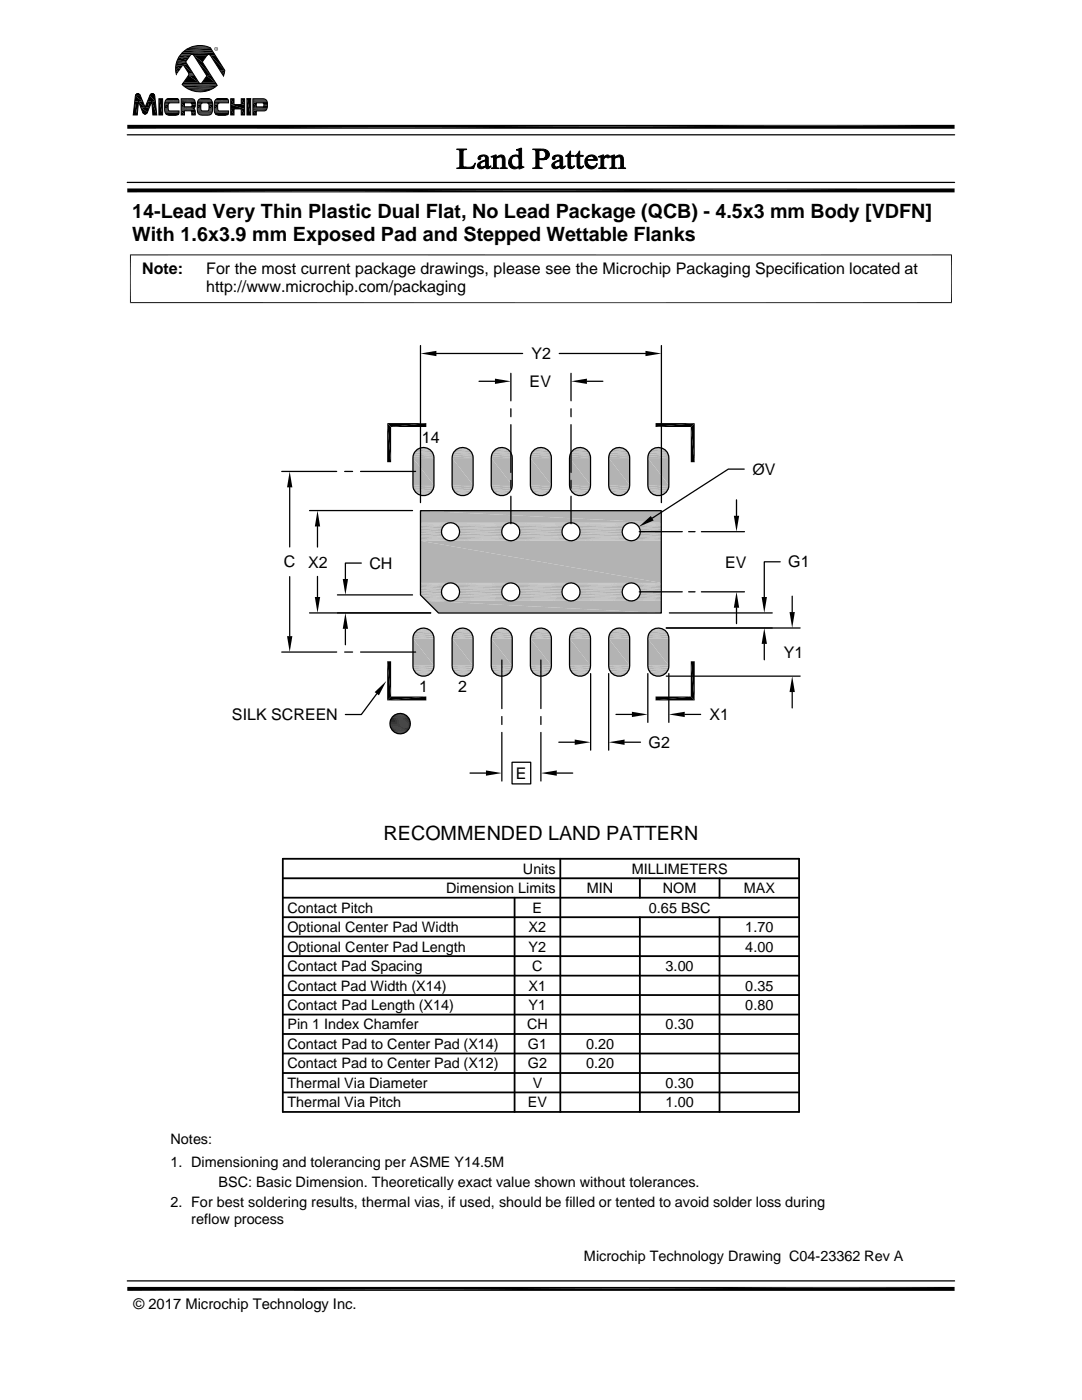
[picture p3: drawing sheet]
<svg xmlns="http://www.w3.org/2000/svg" width="216mm" height="279mm" viewBox="0 0 216 279" stroke-linecap="round" stroke-linejoin="round" font-family="sans-serif">
<g fill="#b3b3b3">
<path d="M130.8 89.4h1.1z"/>
<path d="M131.2 89.3l.7 .1z"/>
<path d="M123 89.4h1.1z"/>
<path d="M123.4 89.3l.7 .1z"/>
<path d="M115.2 89.4h1.1z"/>
<path d="M115.5 89.3l.8 .1z"/>
<path d="M107.4 89.4h1.1z"/>
<path d="M107.7 89.3l.8 .1z"/>
<path d="M99.5 89.4h1.2z"/>
<path d="M99.9 89.3l.8 .1z"/>
<path d="M91.7 89.4h1.2z"/>
<path d="M92.1 89.3l.8 .1z"/>
<path d="M83.9 89.4h1.2z"/>
<path d="M84.3 89.3l.8 .1z"/>
<path d="M130.4 89.5l.4-.1 1.5 .1z"/>
<path d="M130.8 89.4h1.1l.4 .1z"/>
<path d="M122.6 89.5l.4-.1 1.5 .1z"/>
<path d="M123 89.4h1.1l.4 .1z"/>
<path d="M114.8 89.5l.4-.1 1.5 .1z"/>
<path d="M115.2 89.4h1.1l.4 .1z"/>
<path d="M107 89.5l.4-.1 1.5 .1z"/>
<path d="M107.4 89.4h1.1l.4 .1z"/>
<path d="M99.2 89.5l.3-.1 1.5 .1z"/>
<path d="M99.5 89.4h1.2l.3 .1z"/>
<path d="M91.4 89.5l.3-.1 1.5 .1z"/>
<path d="M91.7 89.4h1.2l.3 .1z"/>
<path d="M83.6 89.5l.3-.1 1.5 .1z"/>
<path d="M83.9 89.4h1.2l.3 .1z"/>
</g>
<path d="M83.2 89.6h2.6M91 89.6h2.6M98.8 89.6h2.6M106.7 89.6h2.5M114.5 89.6h2.5M122.3 89.6h2.5M130.1 89.6h2.5" fill="none" stroke="#b3b3b3" stroke-width=".2"/>
<path d="M83 89.9h3M90.8 89.9h3.1M98.6 89.9h3.1M106.4 89.9h3.1M114.2 89.9h3.1M122 89.9h3.1M129.8 89.9h3.1" fill="none" stroke="#b3b3b3" stroke-width=".28"/>
<path d="M82.7 90.1h3.6M90.5 90.1h3.6M98.3 90.1h3.6M106.2 90.1h3.5M114 90.1h3.5M121.8 90.1h3.5M129.6 90.1h3.6" fill="none" stroke="#b3b3b3" stroke-width=".3"/>
<g fill="none" stroke="#b3b3b3" stroke-width=".36">
<path d="M82.4 90.8h4.2M82.5 90.5h4M90.2 90.8h4.2M90.3 90.5h4M98 90.8h4.2M98.1 90.5h4M105.9 90.8h4.1M106 90.5h3.9M113.7 90.8h4.1M113.8 90.5h3.9M121.5 90.8h4.1M121.6 90.5h3.9"/>
<path d="M129.3 90.8h4.1M129.4 90.5h3.9"/>
</g>
<path d="M82.4 91.2h4.2M90.2 91.2h4.2M98 91.2h4.2M105.8 91.2h4.2M113.6 91.2h4.2M121.5 91.2h4.1M129.3 91.2h4.2" fill="none" stroke="#b3b3b3" stroke-width=".4"/>
<g fill="#b3b3b3">
<path d="M129.3 91.4l4.2 5.4h-4.2z"/>
<path d="M129.3 91.4h4.2v5.4z"/>
<path d="M121.5 91.4l4.1 5.4h-4.1z"/>
<path d="M121.5 91.4h4.1v5.4z"/>
<path d="M113.6 91.4l4.2 5.4h-4.2z"/>
<path d="M113.6 91.4h4.2v5.4z"/>
<path d="M105.8 91.4l4.2 5.4h-4.2z"/>
<path d="M105.8 91.4h4.2v5.4z"/>
<path d="M98 91.4l4.2 5.4h-4.2z"/>
<path d="M98 91.4h4.2v5.4z"/>
<path d="M90.2 91.4l4.2 5.4h-4.2z"/>
<path d="M90.2 91.4h4.2v5.4z"/>
<path d="M82.4 91.4l4.2 5.4h-4.2z"/>
<path d="M82.4 91.4h4.2v5.4z"/>
</g>
<g fill="none" stroke="#b3b3b3" stroke-width=".38">
<path d="M82.4 97h4.2M82.4 97.4h4.2M90.2 97h4.2M90.2 97.4h4.2M98 97h4.2M98 97.4h4.2M105.8 97h4.2M105.9 97.4h4.1M113.6 97h4.2M113.7 97.4h4.1M121.5 97h4.1M121.5 97.4h4.1"/>
<path d="M129.3 97h4.2M129.3 97.4h4.1"/>
</g>
<path d="M82.5 97.7h4M90.3 97.7h4M98.1 97.7h4M106 97.7h3.9M113.8 97.7h3.9M121.6 97.7h3.9M129.4 97.7h3.9" fill="none" stroke="#b3b3b3" stroke-width=".34"/>
<path d="M82.7 98.1h3.6M90.5 98.1h3.6M98.3 98.1h3.6M106.2 98.1h3.5M114 98.1h3.5M121.8 98.1h3.5M129.6 98.1h3.6" fill="none" stroke="#b3b3b3" stroke-width=".32"/>
<path d="M83 98.4h3M90.8 98.4h3.1M98.6 98.4h3.1M106.4 98.4h3.1M114.2 98.4h3.1M122 98.4h3.1M129.8 98.4h3.1" fill="none" stroke="#b3b3b3" stroke-width=".25"/>
<path d="M83.2 98.6h2.6M91 98.6h2.6M98.8 98.6h2.6M106.7 98.6h2.5M114.5 98.6h2.5M122.3 98.6h2.5M130.1 98.6h2.5" fill="none" stroke="#b3b3b3" stroke-width=".21"/>
<g fill="#b3b3b3">
<path d="M130.4 98.7l1.5 .1z"/>
<path d="M130.4 98.7h1.9l-.4 .1z"/>
<path d="M122.6 98.7l1.5 .1z"/>
<path d="M122.6 98.7h1.9l-.4 .1z"/>
<path d="M114.8 98.7l1.5 .1z"/>
<path d="M114.8 98.7h1.9l-.4 .1z"/>
<path d="M107 98.7l1.5 .1z"/>
<path d="M107 98.7h1.9l-.4 .1z"/>
<path d="M99.2 98.7l1.5 .1z"/>
<path d="M99.2 98.7h1.8l-.3 .1z"/>
<path d="M91.4 98.7l1.5 .1z"/>
<path d="M91.4 98.7h1.8l-.3 .1z"/>
<path d="M83.6 98.7l1.5 .1z"/>
<path d="M83.6 98.7h1.8l-.3 .1z"/>
<path d="M130.8 98.8l.8 .1z"/>
<path d="M130.8 98.8h1.1z"/>
<path d="M123 98.8l.7 .1z"/>
<path d="M123 98.8h1.1z"/>
<path d="M115.2 98.8l.7 .1z"/>
<path d="M115.2 98.8h1.1z"/>
<path d="M107.4 98.8l.7 .1z"/>
<path d="M107.4 98.8h1.1z"/>
<path d="M99.5 98.8l.8 .1z"/>
<path d="M99.5 98.8h1.2z"/>
<path d="M91.7 98.8l.8 .1z"/>
<path d="M91.7 98.8h1.2z"/>
<path d="M83.9 98.8l.8 .1z"/>
<path d="M83.9 98.8h1.2z"/>
<path d="M130.8 125.4h1.1z"/>
<path d="M131.2 125.3l.7 .1z"/>
<path d="M123 125.4h1.1z"/>
<path d="M123.4 125.3l.7 .1z"/>
<path d="M115.2 125.4h1.1z"/>
<path d="M115.5 125.3l.8 .1z"/>
<path d="M107.4 125.4h1.1z"/>
<path d="M107.7 125.3l.8 .1z"/>
<path d="M99.5 125.4h1.2z"/>
<path d="M99.9 125.3l.8 .1z"/>
<path d="M91.7 125.4h1.2z"/>
<path d="M92.1 125.3l.8 .1z"/>
<path d="M83.9 125.4h1.2z"/>
<path d="M84.3 125.3l.8 .1z"/>
<path d="M130.4 125.6l.4-.2 1.5 .2z"/>
<path d="M130.8 125.4l1.5 .2z"/>
<path d="M122.6 125.6l.4-.2 1.5 .2z"/>
<path d="M123 125.4l1.5 .2z"/>
<path d="M114.8 125.6l.4-.2 1.5 .2z"/>
<path d="M115.2 125.4l1.5 .2z"/>
<path d="M107 125.6l.4-.2 1.5 .2z"/>
<path d="M107.4 125.4l1.5 .2z"/>
<path d="M99.2 125.6l.3-.2 1.5 .2z"/>
<path d="M99.5 125.4l1.5 .2z"/>
<path d="M91.4 125.6l.3-.2 1.5 .2z"/>
<path d="M91.7 125.4l1.5 .2z"/>
<path d="M83.6 125.6l.3-.2 1.5 .2z"/>
<path d="M83.9 125.4l1.5 .2z"/>
</g>
<path d="M83.2 125.7h2.6M91 125.7h2.6M98.8 125.7h2.6M106.7 125.7h2.5M114.5 125.7h2.5M122.3 125.7h2.5M130.1 125.7h2.5" fill="none" stroke="#b3b3b3" stroke-width=".21"/>
<path d="M83 125.9h3M90.8 125.9h3.1M98.6 125.9h3.1M106.4 125.9h3.1M114.2 125.9h3.1M122 125.9h3.1M129.8 125.9h3.1" fill="none" stroke="#b3b3b3" stroke-width=".25"/>
<path d="M82.7 126.2h3.6M90.5 126.2h3.6M98.3 126.2h3.6M106.2 126.2h3.5M114 126.2h3.5M121.8 126.2h3.5M129.6 126.2h3.6" fill="none" stroke="#b3b3b3" stroke-width=".32"/>
<path d="M82.5 126.5h4M90.3 126.5h4M98.1 126.5h4M106 126.5h3.9M113.8 126.5h3.9M121.6 126.5h3.9M129.4 126.5h3.9" fill="none" stroke="#b3b3b3" stroke-width=".34"/>
<g fill="none" stroke="#b3b3b3" stroke-width=".38">
<path d="M82.4 127.3h4.2M82.4 126.9h4.2M90.2 127.3h4.2M90.2 126.9h4.2M98 127.3h4.2M98 126.9h4.2M105.8 127.3h4.2M105.9 126.9h4.1M113.6 127.3h4.2M113.7 126.9h4.1M121.5 127.3h4.1M121.5 126.9h4.1"/>
<path d="M129.3 127.3h4.2M129.3 126.9h4.1"/>
</g>
<g fill="#b3b3b3">
<path d="M129.3 127.4l4.2 5.4h-4.2z"/>
<path d="M129.3 127.4h4.2v5.4z"/>
<path d="M121.5 127.4l4.1 5.4h-4.1z"/>
<path d="M121.5 127.4h4.1v5.4z"/>
<path d="M113.6 127.4l4.2 5.4h-4.2z"/>
<path d="M113.6 127.4h4.2v5.4z"/>
<path d="M105.8 127.4l4.2 5.4h-4.2z"/>
<path d="M105.8 127.4h4.2v5.4z"/>
<path d="M98 127.4l4.2 5.4h-4.2z"/>
<path d="M98 127.4h4.2v5.4z"/>
<path d="M90.2 127.4l4.2 5.4h-4.2z"/>
<path d="M90.2 127.4h4.2v5.4z"/>
<path d="M82.4 127.4l4.2 5.4h-4.2z"/>
<path d="M82.4 127.4h4.2v5.4z"/>
</g>
<path d="M82.4 133h4.2M90.2 133h4.2M98 133h4.2M105.8 133h4.2M113.6 133h4.2M121.5 133h4.1M129.3 133h4.2" fill="none" stroke="#b3b3b3" stroke-width=".4"/>
<g fill="none" stroke="#b3b3b3" stroke-width=".36">
<path d="M82.4 133.4h4.2M82.5 133.8h4M90.2 133.4h4.2M90.3 133.8h4M98 133.4h4.2M98.1 133.8h4M105.9 133.4h4.1M106 133.8h3.9M113.7 133.4h4.1M113.8 133.8h3.9M121.5 133.4h4.1M121.6 133.8h3.9"/>
<path d="M129.3 133.4h4.1M129.4 133.8h3.9"/>
</g>
<path d="M82.7 134.1h3.6M90.5 134.1h3.6M98.3 134.1h3.6M106.2 134.1h3.5M114 134.1h3.5M121.8 134.1h3.5M129.6 134.1h3.6" fill="none" stroke="#b3b3b3" stroke-width=".3"/>
<path d="M83 134.4h3M90.8 134.4h3.1M98.6 134.4h3.1M106.4 134.4h3.1M114.2 134.4h3.1M122 134.4h3.1M129.8 134.4h3.1" fill="none" stroke="#b3b3b3" stroke-width=".28"/>
<path d="M83.2 134.6h2.6M91 134.6h2.6M98.8 134.6h2.6M106.7 134.6h2.5M114.5 134.6h2.5M122.3 134.6h2.5M130.1 134.6h2.5" fill="none" stroke="#b3b3b3" stroke-width=".2"/>
<g fill="#b3b3b3">
<path d="M130.4 134.7l1.5 .2h-1.1z"/>
<path d="M130.4 134.7h1.9l-.4 .2z"/>
<path d="M122.6 134.7l1.5 .2h-1.1z"/>
<path d="M122.6 134.7h1.9l-.4 .2z"/>
<path d="M114.8 134.7l1.5 .2h-1.1z"/>
<path d="M114.8 134.7h1.9l-.4 .2z"/>
<path d="M107 134.7l1.5 .2h-1.1z"/>
<path d="M107 134.7h1.9l-.4 .2z"/>
<path d="M99.2 134.7l1.5 .2h-1.2z"/>
<path d="M99.2 134.7h1.8l-.3 .2z"/>
<path d="M91.4 134.7l1.5 .2h-1.2z"/>
<path d="M91.4 134.7h1.8l-.3 .2z"/>
<path d="M83.6 134.7l1.5 .2h-1.2z"/>
<path d="M83.6 134.7h1.8l-.3 .2z"/>
<path d="M130.8 134.9h.8z"/>
<path d="M130.8 134.9h1.1z"/>
<path d="M123 134.9h.7z"/>
<path d="M123 134.9h1.1z"/>
<path d="M115.2 134.9h.7z"/>
<path d="M115.2 134.9h1.1z"/>
<path d="M107.4 134.9h.7z"/>
<path d="M107.4 134.9h1.1z"/>
<path d="M99.5 134.9h.8z"/>
<path d="M99.5 134.9h1.2z"/>
<path d="M91.7 134.9h.8z"/>
<path d="M91.7 134.9h1.2z"/>
<path d="M83.9 134.9h.8z"/>
<path d="M83.9 134.9h1.2z"/>
<path d="M83.9 101.9l48.1 2.4h-48.1z"/>
<path d="M83.9 101.9h48.1v2.4z"/>
</g>
<g fill="none" stroke="#b3b3b3" stroke-width=".2">
<path d="M83.9 104.4h5.8M83.9 104.5h5.5M83.9 104.6h5.2M83.9 107.7h5.2M83.9 107.8h5.5M83.9 107.9h5.8M90.1 104.4h11.6M90.1 107.9h11.6M90.4 107.8h11M90.4 104.5h11M90.7 107.7h10.4M90.7 104.6h10.4"/>
<path d="M102.1 107.9h11.7M102.1 104.4h11.7M102.4 107.8h11.1M102.4 104.5h11.1M102.7 107.7h10.4M102.7 104.6h10.4M114.1 107.9h11.7M114.1 104.4h11.7M114.4 104.5h11.1M114.4 107.8h11.1M114.7 107.7h10.5M114.7 104.6h10.5"/>
<path d="M126.1 107.9h5.9M126.1 104.4h5.9M126.4 107.8h5.6M126.4 104.5h5.6M126.8 107.7h5.2M126.8 104.6h5.2"/>
</g>
<path d="M83.9 104.8h4.9M91 104.8h9.8M103 104.8h9.9M115 104.8h9.9M127 104.8h5" fill="none" stroke="#b3b3b3" stroke-width=".21"/>
<path d="M83.9 105h4.7M91.2 105h9.4M103.3 105h9.3M115.3 105h9.3M127.3 105h4.7" fill="none" stroke="#b3b3b3" stroke-width=".28"/>
<path d="M83.9 105.3h4.5M83.9 106.9h4.5M91.4 106.9h9M91.4 105.3h9M103.5 105.3h8.9M103.5 106.9h8.9M115.5 105.3h8.9M115.5 106.9h8.9M127.5 106.9h4.5M127.5 105.3h4.5" fill="none" stroke="#b3b3b3" stroke-width=".3"/>
<path d="M83.9 105.6h4.3M83.9 106.3h4.2M91.6 105.6h8.6M91.7 106.3h8.4M103.6 105.6h8.6M103.7 106.3h8.5M115.6 105.6h8.7M115.7 106.3h8.5M127.6 105.6h4.4M127.7 106.3h4.3" fill="none" stroke="#b3b3b3" stroke-width=".32"/>
<path d="M83.9 106h4.2M83.9 106.6h4.3M91.6 106.6h8.6M91.7 106h8.4M103.6 106.6h8.6M103.7 106h8.5M115.6 106.6h8.7M115.7 106h8.5M127.6 106.6h4.4M127.7 106h4.3" fill="none" stroke="#b3b3b3" stroke-width=".34"/>
<path d="M83.9 107.2h4.7M91.2 107.2h9.4M103.3 107.2h9.3M115.3 107.2h9.3M127.3 107.2h4.7" fill="none" stroke="#b3b3b3" stroke-width=".25"/>
<path d="M83.9 107.5h4.9M91 107.5h9.8M103 107.5h9.9M115 107.5h9.9M127 107.5h5" fill="none" stroke="#b3b3b3" stroke-width=".23"/>
<g fill="#b3b3b3">
<path d="M83.9 107.9l48.1 8.4h-48.1z"/>
<path d="M83.9 107.9h48.1v8.4z"/>
</g>
<g fill="none" stroke="#b3b3b3" stroke-width=".2">
<path d="M83.9 116.4h5.8M83.9 116.5h5.5M83.9 116.6h5.2M83.9 118.8h4.3M84.7 119.7h4.4M84.9 119.8h4.5M85 119.9h4.7M90.1 116.4h11.6M90.1 119.9h11.6M90.4 119.8h11M90.4 116.5h11M90.7 119.7h10.4"/>
<path d="M90.7 116.6h10.4M102.1 119.9h11.7M102.1 116.4h11.7M102.4 119.8h11.1M102.4 116.5h11.1M102.7 119.7h10.4M102.7 116.6h10.4M114.1 119.9h11.7M114.1 116.4h11.7M114.4 116.5h11.1M114.4 119.8h11.1M114.7 119.7h10.5"/>
<path d="M114.7 116.6h10.5M126.1 119.9h5.9M126.1 116.4h5.9M126.4 119.8h5.6M126.4 116.5h5.6M126.8 119.7h5.2M126.8 116.6h5.2"/>
</g>
<path d="M83.9 116.8h4.9M91 116.8h9.8M103 116.8h9.9M115 116.8h9.9M127 116.8h5" fill="none" stroke="#b3b3b3" stroke-width=".23"/>
<path d="M83.9 117.1h4.7M91.2 117.1h9.4M103.3 117.1h9.3M115.3 117.1h9.3M127.3 117.1h4.7" fill="none" stroke="#b3b3b3" stroke-width=".25"/>
<path d="M83.9 117.3h4.5M83.9 118.9h4.5M91.4 118.9h9M91.4 117.3h9M103.5 117.3h8.9M103.5 118.9h8.9M115.5 117.3h8.9M115.5 118.9h8.9M127.5 118.9h4.5M127.5 117.3h4.5" fill="none" stroke="#b3b3b3" stroke-width=".3"/>
<path d="M83.9 117.6h4.3M83.9 118.3h4.2M91.6 117.6h8.6M91.7 118.3h8.4M103.6 117.6h8.6M103.7 118.3h8.5M115.6 117.6h8.7M115.7 118.3h8.5M127.6 117.6h4.4M127.7 118.3h4.3" fill="none" stroke="#b3b3b3" stroke-width=".34"/>
<path d="M83.9 118h4.2M91.6 118.6h8.6M91.7 118h8.4M103.6 118.6h8.6M103.7 118h8.5M115.6 118.6h8.7M115.7 118h8.5M127.6 118.6h4.4M127.7 118h4.3" fill="none" stroke="#b3b3b3" stroke-width=".32"/>
<path d="M83.9 118.6h4.3M84.2 119.2h4.4M91.2 119.2h9.4M103.3 119.2h9.3M115.3 119.2h9.3M127.3 119.2h4.7" fill="none" stroke="#b3b3b3" stroke-width=".28"/>
<path d="M84.5 119.5h4.3M91 119.5h9.8M103 119.5h9.9M115 119.5h9.9M127 119.5h5" fill="none" stroke="#b3b3b3" stroke-width=".21"/>
<g fill="#b3b3b3">
<path d="M85.1 119.9l46.9 2.4h-44.5z"/>
<path d="M85.1 119.9h46.9v2.4z"/>
</g>
<g fill="none" stroke="#000" stroke-width=".25">
<path d="M25.4 36.4h165.1M25.4 26.9h165.1M83.9 69v31.3M87.1 70.5h17.2M95.6 76.1h3.2M101.9 74.5v5.5M111.6 70.5h17.2M113.9 74.5v5.5M117.1 76.1h3.2M132 69v31.3M56.2 94.1h11M57.8 97.3v11.9"/>
<path d="M68.8 94.1h1.6M71.9 94.1h11M82.9 90a2.1 2.1 0 0 1 2.3-.6 2.1 2.1 0 0 1 1.4 2v5.4a2.1 2.1 0 0 1-2.1 2.1 2.1 2.1 0 0 1-2.1-2.1v-5.8zM90.7 90a2.1 2.1 0 0 1 2.4-.6 2.1 2.1 0 0 1 1.3 2v5.4a2.1 2.1 0 0 1-2.1 2.1 2.1 2.1 0 0 1-2.1-2.1v-5.4l.2-.8zM98.5 90a2.1 2.1 0 0 1 2.4-.6 2.1 2.1 0 0 1 1.3 2v5.4a2.1 2.1 0 0 1-2.1 2.1 2.1 2.1 0 0 1-2.1-2.1v-5.4l.2-.8zM101.9 81.6v1.6M101.9 84.8v9.5M101.9 95.9v1.6M101.9 99v5.5M106.4 90a2.1 2.1 0 0 1 2.3-.6 2.1 2.1 0 0 1 1.3 2v5.4a2.1 2.1 0 0 1-2.1 2.1 2.1 2.1 0 0 1-2.1-2.1v-5.4l.2-.8zM113.9 81.6v1.6M113.9 84.8v9.5"/>
<path d="M113.9 95.9v1.6M113.9 99v5.5M114.2 90a2.1 2.1 0 0 1 2.3-.6 2.1 2.1 0 0 1 1.3 2v5.4a2.1 2.1 0 0 1-2.1 2.1 2.1 2.1 0 0 1-2.1-2.1v-5.4l.2-.8zM122 90a2.1 2.1 0 0 1 2.3-.6 2.1 2.1 0 0 1 1.3 2v5.4a2.1 2.1 0 0 1-2.1 2.1 2.1 2.1 0 0 1-2-2.1v-5.4l.1-.8zM129.8 90a2.1 2.1 0 0 1 2.3-.5 2.1 2.1 0 0 1 1.4 1.9v5.4a2.1 2.1 0 0 1-2.1 2.1 2.1 2.1 0 0 1-2.1-2.1v-5.4l.1-.8zM147 99.8v3.1M148.5 93.6h-3.2l-15.2 9.8M57.8 115.1v11.9M61.8 101.9h20.5M63.4 105.1v4.1M63.4 115v4.1M67.3 118.7h15"/>
<path d="M72.1 112.4h-3.2v3.1M83.9 101.9h48.1v20.4h-44.5l-3.6-3.6zM127.6 106.1h8.5M127.6 118.1h8.5M137.4 106.1h1.3M137.4 118.1h1.3M140 106.1h8.5M140 118.1h8.5M155.7 112.1h-3.2v7M158.1 119v3.2M56.2 130.1h11M61.8 122.3h24.1"/>
<path d="M68.8 130.1h1.6M68.9 125.5v3.2M71.9 130.1h11M75.2 138.5l-3.1 4.1h-3.2M82.9 126a2.1 2.1 0 0 1 2.3-.5 2.1 2.1 0 0 1 1.4 1.9v5.4a2.1 2.1 0 0 1-2.1 2.2 2.1 2.1 0 0 1-2.1-2.2v-5.8zM90.7 126a2.1 2.1 0 0 1 2.4-.5 2.1 2.1 0 0 1 1.3 1.9v5.4a2.1 2.1 0 0 1-2.1 2.1 2.1 2.1 0 0 1-2.1-2.1v-5.4l.2-.8zM98.6 126a2.1 2.1 0 0 1 2.3-.5 2.1 2.1 0 0 1 1.3 1.9v5.4a2.1 2.1 0 0 1-2.1 2.1 2.1 2.1 0 0 1-2.1-2.1v-5.4l.2-.8zM100.1 131.7v9.7M106.4 126a2.1 2.1 0 0 1 2.3-.5 2.1 2.1 0 0 1 1.3 1.9v5.4a2.1 2.1 0 0 1-2.1 2.1 2.1 2.1 0 0 1-2.1-2.1v-5.4l.2-.8zM107.9 131.7v9.7M114.2 126a2.1 2.1 0 0 1 2.3-.5 2.1 2.1 0 0 1 1.3 1.9v5.4a2.1 2.1 0 0 1-2.1 2.1 2.1 2.1 0 0 1-2.1-2.1v-5.4l.2-.8zM117.9 134.4v15.3"/>
<path d="M121.5 134.4v15.3M122 126a2.1 2.1 0 0 1 2.3-.5 2.1 2.1 0 0 1 1.3 1.9v5.4a2.1 2.1 0 0 1-2.1 2.1 2.1 2.1 0 0 1-2-2.1v-5.4l.1-.8zM129.3 134.4v9.8M129.8 126a2.1 2.1 0 0 1 2.3-.5 2.1 2.1 0 0 1 1.4 1.9v5.4a2.1 2.1 0 0 1-2.1 2.1 2.1 2.1 0 0 1-2.1-2.1v-5.4l.1-.8zM132.9 125.3h26.8M132.9 134.9h26.8M133.5 134.4v9.8M133.6 122.3h20.5M147 121.3v3.2M152.5 128.5v3.2M158.1 138.1v3.2M93.8 154.3h3.2"/>
<path d="M100.1 143v1.6M100.1 146.2v9.7M102.2 152.1h3.7v4.3h-3.7zM107.9 143v1.6M107.9 146.2v9.7M111.1 154.3h3.2M111.5 148.1h3.2M122.9 142.6h3.2M124.6 148.1h3.2M136.6 142.6h3.2M25.4 255.6h165.1"/>
<circle cx="89.9" cy="118.1" r="1.81"/>
<circle cx="89.9" cy="106.1" r="1.8"/>
<circle cx="101.9" cy="118.1" r="1.8"/>
<circle cx="101.9" cy="106.1" r="1.8"/>
<circle cx="113.9" cy="118.1" r="1.8"/>
<circle cx="113.9" cy="106.1" r="1.8"/>
<circle cx="126" cy="118.1" r="1.8"/>
<circle cx="126" cy="106.1" r="1.8"/>
<circle cx="79.8" cy="144.4" r="2.03"/>
</g>
<g fill="#000" stroke="#000" stroke-width=".2">
<path d="M98 31.2l.3 .1zM103.1 29.9h.2zM119.4 31.2l.3 .1zM121.6 31.2l.3 .1z"/>
<path d="M91.1 29.7h2l-.5 .2-.2 .5v2.8l.2 .2h.4h-1.3l.1-3.1a.43 .43 0 0 0-.7-.5z" fill-rule="evenodd"/>
<path d="M91.1 33.5l3-.2 .8-.7-.4 1h-3.4z" fill-rule="evenodd"/>
<path d="M95.5 31.3l.3-.2h.6h-.2a.42 .42 0 0 0-.3 .6l-.2 .2a.32 .32 0 0 1-.3-.2 .32 .32 0 0 1 .1-.4z" fill-rule="evenodd"/>
<path d="M95.5 32.5l.8-.4h.6a1.12 1.12 0 0 0-1.1 .9l.4 .3 .6 .1a.78 .78 0 0 1-1 .3 .78 .78 0 0 1-.5-1z" fill-rule="evenodd"/>
<path d="M95.8 31.1l.2-.1a1.19 1.19 0 0 1 1.4 .5l.1 1.7 .3 .2a.49 .49 0 0 1-.4 .3 .49 .49 0 0 1-.5-.3v-.1l-.2-.1 .2-.1v-1l-.4-.1 .4-.2a.51 .51 0 0 0-.5-.7z" fill-rule="evenodd"/>
<path d="M96.3 33.4l.6-.1z" fill-rule="evenodd"/>
<path d="M97.6 33.3l.3-.2-.1 .3z" fill-rule="evenodd"/>
<path d="M98 31.2l1-.3v.6h-.5z" fill-rule="evenodd"/>
<path d="M98.5 31.5l1.3-.2-.8 .3v1.4a.39 .39 0 0 0 .1 .4 .39 .39 0 0 0 .4 .1v.1h-1.5l.5-.3z" fill-rule="evenodd"/>
<path d="M99.3 31.3a.84 .84 0 0 1 .9-.4 .84 .84 0 0 1 .6 .8v1.6l.4 .3h-1.4l.3-.1 .1-.3v-1.6l-.4-.3z" fill-rule="evenodd"/>
<path d="M101.8 31.4l.5-.3h.6a1.19 1.19 0 0 0-.8 1.2 1.19 1.19 0 0 0 .9 1.1h-1.1a1.4 1.4 0 0 1-.1-2z" fill-rule="evenodd"/>
<path d="M102.3 31.1l.7-.2 .5 .3z" fill-rule="evenodd"/>
<path d="M103.1 29.9l1-.3v3.4l.2 .3h-.8a1.18 1.18 0 0 1-1.6 .1h1.1l.5-.3v-1.4l-.3-.5h.3v-1.1z" fill-rule="evenodd"/>
<path d="M103.5 33.3l1.1 .1-1.1 .3z" fill-rule="evenodd"/>
<path d="M106.8 30h1.2h-.5v1.6l1.6 .1-1.6 .1 .1 1.4a.47 .47 0 0 0 .6 .3v.1h-1.9l.6-.2v-.3z" fill-rule="evenodd"/>
<path d="M106.3 29.7l1.8 .1a1.12 1.12 0 0 1 1.3 .5 1.12 1.12 0 0 1-.3 1.4h-1a.86 .86 0 0 0 .8-.7 .86 .86 0 0 0-.5-1h-1.6z" fill-rule="evenodd"/>
<path d="M107.5 31.8h1.4z" fill-rule="evenodd"/>
<path d="M110.4 31.2l.2-.1h.6a.42 .42 0 0 0-.5 .6 .33 .33 0 0 1-.5 0 .33 .33 0 0 1 .2-.5z" fill-rule="evenodd"/>
<path d="M110.4 32.5l.9-.5 .4 .1a1.08 1.08 0 0 0-1 .9l.3 .3 .6 .1a.79 .79 0 0 1-1 .2 .79 .79 0 0 1-.4-.9z" fill-rule="evenodd"/>
<path d="M110.6 31.1l.5-.2a.87 .87 0 0 1 1.2 .7v1.6l.4 .2a.48 .48 0 0 1-.5 .3 .48 .48 0 0 1-.5-.4l-.2-.1 .2-.1v-1l-.4-.1 .4-.2a.51 .51 0 0 0-.5-.7z" fill-rule="evenodd"/>
<path d="M111.1 33.4l.6-.1z" fill-rule="evenodd"/>
<path d="M112.4 33.3l.4-.2-.1 .3z" fill-rule="evenodd"/>
<path d="M113.7 30.1h.2v.9h.6v.2h-.6v1.9l.3 .2-.8 .1-.1-2.2-.4-.1 .5-.4z" fill-rule="evenodd"/>
<path d="M113.4 33.4l.9-.1 .3-.2v.1a.68 .68 0 0 1-1.2 .2z" fill-rule="evenodd"/>
<path d="M115.6 30.1l.1 .9h.7v.2h-.7v1.7l.1 .4h.2l-.8 .1-.1-2.2-.4-.1 .5-.4z" fill-rule="evenodd"/>
<path d="M115.2 33.4l.9-.1 .2-.2h.2l-.1 .1a.68 .68 0 0 1-1.2 .2z" fill-rule="evenodd"/>
<path d="M117.1 31.3l.3-.2h.5a.72 .72 0 0 0-.7 .7l-.4 .1z" fill-rule="evenodd"/>
<path d="M117.4 31.1a1.17 1.17 0 0 1 1.8 .9h-2a1.1 1.1 0 0 0 1 1.2l-1.2 .1-.3-.7 .1-.7 1.7-.1v-.1a.61 .61 0 0 0-.6-.6z" fill-rule="evenodd"/>
<path d="M117 33.3l1.2-.1a.92 .92 0 0 0 .9-.6 1.18 1.18 0 0 1-.8 1.1 1.18 1.18 0 0 1-1.3-.4z" fill-rule="evenodd"/>
<path d="M119.4 31.2l1.1-.3v.6h.1l-.1 .2v1.6l.5 .3h-1.5l.4-.3v-1.8z" fill-rule="evenodd"/>
<path d="M120.6 31.3h.3l-.4 .2z" fill-rule="evenodd"/>
<path d="M120.6 31.3a.5 .5 0 0 1 .6-.4 .5 .5 0 0 1 .4 .5l-.3 .1z" fill-rule="evenodd"/>
<path d="M121.6 31.2l1-.3v.6h-.5z" fill-rule="evenodd"/>
<path d="M122.1 31.5l1.3-.2-.8 .3 .1 1.7 .4 .3h-1.4l.4-.3z" fill-rule="evenodd"/>
<path d="M122.9 31.3a.84 .84 0 0 1 .9-.4 .84 .84 0 0 1 .6 .9v1.5l.4 .3h-1.4l.3-.1 .2-.3-.1-1.6-.4-.3z" fill-rule="evenodd"/>
</g>
<g fill="#000">
<path d="M27 19.1l1 .1h-1zM27 19.1h1v.1zM27 19.2l1.5 1.1h-1.6zM27 19.2h1l.5 1.1zM27 19l1 .1zM27.1 18.9h.9zM27.1 18.9l.9 .1zM27.1 18.9h.8zM27.2 18.8l.7 .1zM27.2 18.8h.6zM27.2 18.8h.5zM27.3 18.7l.4 .1z"/>
<path d="M27.3 18.7h.4zM27.4 18.7h.2zM27.4 18.7h.3zM27.5 18.7h.1zM29.9 19.1l1.1 1.1h-1.6zM29.9 19.1h1l.1 1.1zM29.9 19h1zM29.9 19l1 .1zM29.9 18.9l1 .1zM29.9 18.9h.9zM30 18.9h.8zM30.1 18.8l.7 .1z"/>
<path d="M30.1 18.8h.6zM30.1 18.7l.5 .1zM30.1 18.7h.5zM30.2 18.7h.4zM30.2 18.7h.3zM30.3 18.7h.2zM31.7 19.7l.7 3.2h-.7zM31.7 19.7h.7v3.2zM33.5 19.7h2zM33.5 19.7h1.9zM33.5 19.7h1.8zM33.6 19.7h1.7z"/>
<path d="M35 13.7l.6 .6h-.5zM35 13.7h1l-.4 .6zM35.1 13.1l.9 .6h-1zM35.1 13.1h1.4l-.5 .6zM35.1 14.3l.1 .6zM35.1 14.3h.5l-.4 .6zM35.1 13l1.4 .1h-1.4zM35.1 13h1.5l-.1 .1zM35.3 12.3l1.9 .3h-2zM35.3 12.3h1.7l.2 .3zM35.4 12l1.6 .3h-1.7zM35.4 12h1.9l-.3 .3z"/>
<path d="M35.6 11.5l1.7 .5h-1.9zM35.6 11.5h2.1l-.4 .5zM36.6 13l1.9 1.6h-.9zM36.6 13h.8l1.1 1.6zM37.6 15l2.1 1.5h-3.1zM37.6 15h1.2l.9 1.5zM37.6 14.6h.9zM37.7 14.6l.9 .1zM37.7 15h1.1zM37.7 14.7l.9 .1zM37.7 14.9l1 .1zM37.7 14.8l1 .1z"/>
<path d="M37.7 14.9h1zM38.7 11l1.7 1.4h-.9zM38.7 11h2.6l-.9 1.4zM38.7 18.2l1.9 .1zM39 9.2h1.8zM39 9.1l1.8 .1zM39.3 18.3h1.3zM39.5 12.4l2.6 2.7h-.8zM39.5 12.4h.9l1.7 2.7zM39 9.1h1.7zM39.6 9.1h1.1zM39.6 9.1h.6z"/>
<path d="M39.9 19.7h2zM40 19.7h1.9zM40 19.7h1.8zM40.1 19.7h1.7zM40.1 19.7h1.6zM41.3 15.1l1.7 1.4h-2.7zM41.3 15.1h.8l.9 1.4zM41.6 10.9h1.2zM41.7 10.9h1.2zM41.8 10.9h1.1zM41.9 10.9l1 .1zM41.9 11h1z"/>
<path d="M42 11l2.9 3h-1zM42 11h.9l2 3zM42.8 9.8v.1zM42.8 9.6v.2zM42.8 9.9l.1 .1zM42.9 9.5l-.1 .1zM42.9 9.7l-.1 .1zM42.9 9.9v.1zM42.9 10l.1 .1zM42.8 9.6h.1zM42.9 9.5h.1zM43 10.1l.1 .1z"/>
<path d="M43 9.4l.1 .1zM43.1 10.1h.2zM43.1 9.4l.2 .1zM43.3 10.1l.1-.1zM43.3 19.7h2zM43.3 9.4v.2zM43.4 9.9l-.1 .1zM43.4 19.7h1.9zM43.4 19.7h1.8zM43.3 9.6l.1 .1zM43.3 10l.2-.1zM43.4 9.8v.1z"/>
<path d="M43.4 9.7v.1zM43.5 19.7h1.7zM43.4 9.5l.1 .1zM43.4 9.9l.1-.1zM43.5 9.6l-.1 .2zM43.9 14l.9 .6h-.6zM43.9 14h1l-.1 .6zM44.2 14.6l.4 .5zM44.2 14.6h.6l-.2 .5zM46 19.7l.7 1.2h-.7zM46 19.7h.7v1.2zM48.1 19.7l.7 1.2h-.7z"/>
<path d="M48.1 19.7h.7v1.2zM49.3 19.7l.7 3.2h-.7zM49.3 19.7h.7v3.2zM26.9 20.3h.7zM26.9 20.3l.5 2.6h-.8zM26.9 20.3h.7l-.2 2.6zM27.6 20.3h.9zM27.6 20.3l1.4 1.1h-.9zM27.6 20.3h.9l.5 1.1zM28.1 21.4l1.3 1h-.9zM28.1 21.4h1.7l-.4 1zM28.5 22.4h.9z"/>
<path d="M28.5 22.4l.9 .1zM28.5 22.5h.9zM28.5 22.5l.8 .1zM28.6 22.6h.7zM28.6 22.6l.6 .1zM28.7 22.7h.5zM28.7 22.7h.4zM28.8 22.7h.3zM28.8 22.7l.2 .1zM28.9 22.8h.1zM29.4 20.2l.4 1.2h-.8zM29.4 20.2h.9l-.5 1.2z"/>
<path d="M30.3 20.2l1 2.7h-.8zM30.3 20.2h.7l.3 2.7zM32.9 20.7l.7 .1zM32.9 20.7h.7zM32.9 20.8h.7zM32.9 20.8l.6 .2h-.6zM32.9 20.8h.7l-.1 .2zM32.9 21l.6 .7h-.6zM32.9 21h.6v.7zM32.9 21.7l.7 .1h-.7zM32.9 21.7h.6l.1 .1zM32.9 21.8h.7z"/>
<path d="M32.9 21.8l.7 .1zM32.9 21.9h.7zM32.9 21.9l.7 .1zM32.9 20.5h1zM32.9 20.5l.9 .1zM32.9 20.6h.8zM32.9 20.6h.9zM32.9 20.6l.7 .1zM32.9 22l.8 .1zM32.9 22.1h.8zM32.9 22.1h.9zM33.4 22.9h2z"/>
<path d="M33.5 22.9l1.7 .1zM33.5 22.9h1.9zM33.6 23h1.6zM33.6 23h1.4zM36.2 20.5l.6 .8h-.6zM36.2 20.5h.6v.8zM36.2 22.1l.6 .8h-.6zM36.2 22.1h.6v.8zM38.1 20.5h.8zM38.1 22.1h.8zM38.1 20.5h.9zM38.1 21.3h.8z"/>
<path d="M38.1 22.1l.8 .1zM38.1 20.5l.9 .1zM38.2 22.2h.7zM38.2 20.6h.8zM38.2 21.3h.7zM38.2 20.6l.8 .1zM38.2 21.2l.7 .1zM38.2 22.2l.7 .1zM38.3 20.7h.7zM38.2 21.2h.7zM38.3 21.2h.6zM38.3 22.3l.7 .1z"/>
<path d="M38.3 22.4h.7zM38.3 22.4l.7 .5h-.7zM38.3 22.4h.7v.5zM38.3 20.7l.7 .1zM38.3 20.8h.7zM38.3 21.1h.6zM38.3 21.1l.6 .1zM38.3 20.8l.7 .2h-.7zM38.3 20.8h.7v.2zM38.3 21l.7 .1zM38.3 21.1h.7zM39.4 20.7l.7 .1z"/>
<path d="M39.4 20.7h.7zM39.4 20.8h.7zM39.4 20.8l.7 .2h-.7zM39.4 20.8h.7v.2zM39.4 21l.7 .7h-.7zM39.4 21h.7v.7zM39.4 21.7l.7 .1h-.7zM39.4 21.7h.7v.1zM39.4 21.8h.7zM39.4 21.8l.7 .1zM39.4 21.9h.7zM39.4 21.9l.8 .1z"/>
<path d="M39.4 20.5h1zM39.4 20.5l.9 .1zM39.4 20.6h.8zM39.4 20.6h.9zM39.4 20.6l.8 .1zM39.4 20.7h.8zM39.4 22l.8 .1zM39.4 22.1h.8zM39.4 22.1h.9zM39.4 22.1h1zM39.9 22.9l1.8 .1zM39.9 22.9h2z"/>
<path d="M40.1 23h1.3zM40.1 23h1.6zM41.3 20.5h1.1zM41.4 20.5l1 .1zM41.5 20.6h.9zM41.4 22.1h1zM41.5 22.1h.9zM41.6 20.6l.8 .1zM41.6 22.1h.8zM41.6 20.7h.8zM41.6 22l.8 .1zM41.6 20.7l.8 .1z"/>
<path d="M41.7 20.8h.7zM41.7 21.9l.7 .1zM41.7 20.8l.7 .2h-.7zM41.7 20.8h.7v.2zM41.7 21.8h.7zM41.7 21.8l.7 .1zM41.7 21.9h.7zM41.7 21l.7 .7h-.7zM41.7 21h.7v.7zM41.7 21.7l.7 .1h-.7zM41.7 21.7h.7v.1zM42.7 20.7l.8 .1z"/>
<path d="M42.7 20.7h.8zM42.7 20.8h.8zM42.7 20.8l.7 .2h-.7zM42.7 20.8h.8l-.1 .2zM42.7 21l.7 .7h-.7zM42.7 21h.7v.7zM42.7 21.7l.8 .1h-.8zM42.7 21.7h.7l.1 .1zM42.7 21.8h.8zM42.7 21.8l.8 .1zM42.7 21.9h.8zM42.8 20.5h1z"/>
<path d="M42.8 20.5l.9 .1zM42.8 20.6h.8zM42.8 20.6h.9zM42.8 20.6l.7 .1zM42.8 20.7h.7zM42.8 21.9l.7 .1zM42.8 22l.8 .1zM42.8 22.1h.8zM42.8 22.1h.9zM43.3 22.9h2zM43.4 22.9l1.7 .1zM43.4 22.9h1.9z"/>
<path d="M43.5 23h1.6zM43.5 23h1.4zM46 20.9l2.8 .8h-2.8zM46 20.9h2.8v.8zM46 21.7l.7 1.2h-.7zM46 21.7h.7v1.2zM48.1 21.7l.7 1.2h-.7zM48.1 21.7h.7v1.2zM50.5 20.5l.6 .8h-.6zM50.5 20.5h.6v.8zM50.5 22.1l.6 .8h-.6zM50.5 22.1h.6v.8z"/>
<path d="M52.4 20.5h.9zM52.5 20.5l.8 .1zM52.5 20.6h.8zM52.5 21.3h.8zM52.6 20.6h.7zM52.6 21.3h.7zM52.6 20.6l.7 .1zM52.6 21.2l.7 .1zM52.6 20.7h.8zM52.6 20.7l.8 .1h-.7zM52.6 20.7h.8v.1zM52.6 21.1h.7z"/>
<path d="M52.6 21.1h.8zM52.6 21.1l.7 .1zM52.6 21.2h.7zM52.7 20.8l.7 .3h-.7zM52.7 20.8h.7v.3zM52.7 21.1h.7zM25.4 38.4l165.1-.8v.8zM25.4 37.6h165.1l-165.1 .8zM25.4 25.7l165.1-.8v.8zM25.4 24.9h165.1l-165.1 .8zM83.9 70.5l3.2-.5v1.1zM98.8 75.6l3.1 .5-3.1 .5z"/>
<path d="M113.9 76.1l3.2-.5v1zM128.8 70l3.2 .5-3.2 .6zM57.8 94.1l.5 3.2h-1zM77.3 84.4l.7 7.8h-.7zM77.3 84.4h7.8l-7.1 .8zM77.3 84.4l.7 .8v7zM78 85.2l7.1-.8v.8zM130.8 84.4h7.8l-7.8 .8zM130.8 85.2l7.8-.8-.8 .8zM137.8 85.2l.8 7h-.8zM137.8 85.2l.8-.8v7.8zM63.4 101.9l.5 3.2h-1.1z"/>
<path d="M62.8 119.1h1.1l-.5 3.2zM68.4 115.5h1l-.5 3.2zM127.5 105.1l2.4-2.1 .5 .9zM146.4 102.9h1.1l-.5 3.2zM152 119.1h1l-.5 3.2zM57.3 127h1l-.5 3.1zM68.9 122.3l.5 3.2h-1zM74.8 138.1l2.3-2.2-1.5 2.9zM77.3 132l.7 7-.7 .8zM77.3 132h.7v7zM77.3 139.8l7.8-.8v.8zM78 139h7.1l-7.8 .8z"/>
<path d="M137.8 132l.8 7.8-.8-.8zM130.8 139h7l-7 .8zM137.8 132h.8v7.8zM130.8 139.8l7-.8 .8 .8zM147 118.1l.5 3.2h-1.1zM152.5 125.3l.5 3.2h-1zM157.5 122.2h1.1l-.5 3.1zM158.1 134.9l.5 3.2h-1.1zM78.8 146.2l1.9 .1zM79 142.6l1.8 .1zM79 146.3h1.5zM79 146.3h1.7z"/>
<path d="M79 142.6h1.7zM79.2 142.5l1.5 .1zM79.2 146.3l1.1 .1zM79.2 146.3h1.3zM79.2 142.5h1.3zM79.4 142.5h1.1zM79.4 146.4h.7zM79.4 146.4h.9zM79.4 142.5h.9zM79.5 142.4l.8 .1zM79.5 146.4h.6zM79.5 142.4h.6z"/>
<path d="M97 153.8l3.1 .5-3.1 .5zM107.9 154.3l3.2-.5v1zM114.7 147.6l3.2 .5-3.2 .6zM121.5 148.1l3.1-.5v1.1zM126.1 142l3.2 .6-3.2 .5zM133.5 142.6l3.1-.6v1.1zM25.4 257.6l165.1-.8v.8zM25.4 256.8h165.1l-165.1 .8z"/>
</g>
<g fill="none" stroke="#000" stroke-width=".36">
<path d="M56.4 175.3h103M56.4 171.4h103v50.5h-103zM56.4 179.2h103M102.7 179.2v42.7M111.8 171.4v50.5M127.7 175.3v3.9M143.6 175.3v3.9M56.4 194.7h103M56.4 198.6h103M56.4 186.9h103M56.4 183h103M56.4 190.8h103"/>
<path d="M127.7 183v38.9M143.6 183v38.9M56.4 210.2h103M56.4 202.5h103M56.4 218h103M56.4 214.1h103M56.4 206.4h103"/>
</g>
<g fill="none" stroke="#000" stroke-width=".2">
<path d="M27.1 18.9a.52 .52 0 0 1 .9 .1l1 2.4 .9-2.4a.5 .5 0 0 1 .5-.3 .5 .5 0 0 1 .5 .4l.4 3.8h-.8l-.2-2.7-.9 2.2a.5 .5 0 0 1-.5 .4 .5 .5 0 0 1-.4-.4l-.9-2.1-.2 2.6h-.8zM31.7 19.7h.7v3.2h-.7zM33 20h2.7M33.1 20l.5-.3h1.6l.4 .2 .1 .6-2 .1-.2 .4v.7l.1 .3 .2 .1h1.9a.62 .62 0 0 1-.1 .7 .62 .62 0 0 1-.6 .2 2.3 2.3 0 0 1-1.9-.2l-.2-1a2.92 2.92 0 0 1 .2-1.8zM33.1 19.9h2.6M33.1 19.9h2.5M33.3 19.8h2.2M33.4 19.7h2.1M35.6 19.8h-2.4M36 10.9h2.1M36.1 10.8h6.7M36.2 19.7h2.1a.97 .97 0 0 1 .7 1.4l-.1 .3-.3 .3 .3 .2 .1 1h-.7v-.6l-.2-.2h-1.3v.8h-.6z"/>
<path d="M36.2 19.7h2.3M36.2 19.7h2.4M36.2 19.8h2.5M36.2 19.9h2.6M36.3 16.9h7M36.4 17h6.9M36.5 16.7h6.6M36.5 16.6h3.4M36.5 16.6h3.3M36.6 16.5h3.1M36.6 13l1.1 1.7-1.4 2.2a5.1 5.1 0 0 0 7 .1l-2.9-4.6 1-1.5h.5l2.7 4.3 .3-1.2-2.9-4.5a4.8 4.8 0 0 0-5.1 .6 4.8 4.8 0 0 0-1.7 4.8M36.9 17.4h6"/>
<path d="M37.5 17.7h4.9M37.8 9.5h4.2M37.9 9.4h4M38 11h-2.1M38.1 10.9h.3l.3 .1 2.6 4.1-1.1 1.5-.3 .1-.2-.2-2.7-4.2zM38.2 10.9h-2.2M38.4 10.9h4.4M38.4 9.3h3M38.4 9.2h2.9M38.5 10.9h3M38.6 11h2.8M38.6 11h2.7"/>
<path d="M38.7 18.2h2.5M39.6 20h2.6M39.6 20l.5-.3h1.5a.94 .94 0 0 1 .8 1.1v1.3a.84 .84 0 0 1-1 .9h-1.1a.9 .9 0 0 1-.9-1.1v-1.1zM39.6 19.9h2.6M39.6 19.9h2.5M39.7 19.8h2.4M39.8 19.8h2.2M40.1 16.6h3M40.2 16.6h2.9M40.3 16.5h2.7M42.9 20h2.7M43 20l.5-.3h1.6l.4 .2 .1 .6-2 .1-.2 .4v.7l.1 .3 .2 .1h1.9a.62 .62 0 0 1-.1 .7 .62 .62 0 0 1-.6 .2 2.3 2.3 0 0 1-1.9-.2l-.3-1a2.92 2.92 0 0 1 .3-1.8z"/>
<path d="M43 19.9h2.6M43 19.9h2.5M43.2 19.8h2.2M43.3 19.7h2M45.5 19.8h-2.4M46 19.7h.7v1.2h1.4v-1.2h.7v3.2h-.7v-1.2h-1.4v1.2h-.7zM49.3 19.7h.7v3.2h-.7zM49.3 19.7h.7M50.5 19.7h2.2M50.5 19.7h2.4M50.5 19.8h2.5M50.5 19.9h2.6"/>
<path d="M50.5 19.9h2.7M50.5 19.7h2.2a1.49 1.49 0 0 1 .5 2.2l-.5 .2h-1.6v.8h-.6zM32.9 20.5h2.8M32.9 22.2h2.8M32.9 22.3h2.8M32.9 20.4h2.8M32.9 20.3h2.8M32.9 22.4h2.8M32.9 22.5h2.8M32.9 20.2h2.8M33 20.1h2.7M33 22.6h2.7"/>
<path d="M33 22.7h2.7M33.1 22.7h2.6M33.1 22.8h2.6M33.2 22.8h2.4M33.3 22.9h2.3M33.4 22.9h2.1M36.2 20.1h2.7M36.2 20.2h2.7M36.2 21.3h2.7M36.2 21.4h2.7M36.2 21.5h2.7M36.2 21.6h2.6"/>
<path d="M36.2 21.6h2.5M36.2 21.7h2.5M36.2 21.8h2.6M36.2 21.9h2.7M36.2 22h2.7M36.2 22.1h2.7M36.8 20.5h1.3l.2 .2v.4l-.2 .2h-1.3zM39.4 20.5h3M39.4 22.2h3M39.4 20.4h3M39.4 22.3h3M39.4 22.5h2.9"/>
<path d="M39.4 20.2h3M39.5 22.6h2.8M39.5 20.1h2.8M39.5 22.7h2.7M39.6 22.8h2.6M39.7 22.8h2.4M39.8 22.9h2.2M40.2 20.7l.2-.2 1.1 .1 .2 .4-.1 1-.2 .1h-1.2l-.1-.4zM42.8 22.2h2.8M42.8 20.5h2.8M42.8 20.4h2.8M42.8 22.3h2.8"/>
<path d="M42.8 20.3h2.8M42.8 22.4h2.8M42.8 22.5h2.8M42.8 20.2h2.8M42.9 22.6h2.7M42.9 20.1h2.7M42.9 22.7h2.7M43 22.7h2.6M43 22.8h2.6M43.1 22.8h2.4M43.2 22.9h2.2M43.3 22.9h2"/>
<path d="M50.5 20.1h2.7M50.5 20.2h2.8M50.5 20.4h2.8M50.5 20.5h2.8M50.5 21.4h2.8M50.5 21.7h2.8M50.5 21.8h2.8M50.5 21.9h2.7M50.5 22h2.6M51.1 20.5h1.4l.1 .2v.5l-.1 .1h-1.4zM53 22.1h-2.5M26 50.8v9.7"/>
<path d="M189.9 50.8v9.7M189.9 50.9h-164M25.9 60.4h164M77.8 144.1h4.1M77.8 144.3h4.1M77.8 144.5h4.1M77.8 144.7h4.1M77.9 144.9h3.9M77.9 143.9h3.9M77.9 143.8h3.9M77.9 145.1h3.9M78 145.3h3.7"/>
<path d="M78 143.6h3.7M78 145.4h3.6M78 143.4h3.6M78.1 145.6h3.5M78.1 143.2h3.5M78.3 143.1h3.1M78.3 145.7h3.1M78.4 145.9h2.9M78.4 142.9h2.9M78.5 146h2.7M78.5 142.8h2.7M78.7 142.7h2.3"/>
<path d="M78.7 146.1h2.3M78.8 142.6h2M78.8 146.2h2"/>
</g>
<path d="M37.3 9.6h4.8M37.5 17.9h4.9M50.5 21.5h2.8" fill="none" stroke="#000" stroke-width=".23"/>
<path d="M36.1 10.7h6.7M36.5 17.2h6.8M36.9 9.9h5.4" fill="none" stroke="#000" stroke-width=".34"/>
<path d="M36.4 10.3h6.2" fill="none" stroke="#000" stroke-width=".4"/>
<path d="M35.1 12.8h2.3M35.6 11.2h2.4" fill="none" stroke="#000" stroke-width=".42"/>
<path d="M36.3 16.8h6.9M38 18.1h3.8M36.2 20.4h2.7" fill="none" stroke="#000" stroke-width=".21"/>
<path d="M37 17.6h5.9" fill="none" stroke="#000" stroke-width=".3"/>
<g font-size="3.9">
<text x="26.4" y="43.5">14-Lead Very Thin Plastic Dual Flat, No Lead Package (QCB) - 4.5x3 mm Body [VDFN]</text>
<text x="26.4" y="48">With 1.6x3.9 mm Exposed Pad and Stepped Wettable Flanks</text>
<text x="76.5" y="167.6">RECOMMENDED LAND PATTERN</text>
</g>
<g font-size="3.2">
<text x="28.4" y="54.6">Note:</text>
<text x="41.1" y="58.3">http://www.microchip.com/packaging</text>
<text x="41.1" y="54.6">For the most current package drawings, please see the Microchip Packaging Specification located at</text>
<text x="106.1" y="71.7">Y2</text>
<text x="105.7" y="77.2">EV</text>
<text x="84.2" y="88.4">14</text>
<text x="150.2" y="94.7">ØV</text>
<text x="56.6" y="113.2">C</text>
<text x="61.5" y="113.3">X2</text>
<text x="73.7" y="113.5">CH</text>
<text x="144.7" y="113.3">EV</text>
<text x="157.3" y="113.2">G1</text>
<text x="156.4" y="131.3">Y1</text>
<text x="46.3" y="143.7">SILK SCREEN</text>
<text x="83.6" y="138">1</text>
<text x="91.4" y="138">2</text>
<text x="141.6" y="143.7">X1</text>
<text x="129.4" y="149.2">G2</text>
<text x="102.9" y="155.4">E</text>
</g>
<g font-size="2.9">
<text x="89" y="178.2">Dimension Limits</text>
<text x="104.3" y="174.4">Units</text>
<text x="117.1" y="178.2">MIN</text>
<text x="126" y="174.4">MILLIMETERS</text>
<text x="132.3" y="178.2">NOM</text>
<text x="148.4" y="178.2">MAX</text>
<text x="57.3" y="182.1">Contact Pitch</text>
<text x="106.3" y="182.1">E</text>
<text x="129.5" y="182.1">0.65 BSC</text>
<text x="57.3" y="186">Optional Center Pad Width</text>
<text x="57.3" y="189.9">Optional Center Pad Length</text>
<text x="105.5" y="189.9">Y2</text>
<text x="105.5" y="186">X2</text>
<text x="148.7" y="189.9">4.00</text>
<text x="148.7" y="186">1.70</text>
<text x="57.3" y="193.8">Contact Pad Spacing</text>
<text x="57.3" y="197.7">Contact Pad Width (X14)</text>
<text x="105.5" y="197.7">X1</text>
<text x="106.2" y="193.8">C</text>
<text x="132.8" y="193.8">3.00</text>
<text x="148.7" y="197.7">0.35</text>
<text x="57.3" y="201.6">Contact Pad Length (X14)</text>
<text x="105.5" y="201.6">Y1</text>
<text x="148.7" y="201.6">0.80</text>
<text x="57.3" y="209.3">Contact Pad to Center Pad (X14)</text>
<text x="57.3" y="205.4">Pin 1 Index Chamfer</text>
<text x="105.2" y="205.4">CH</text>
<text x="105.3" y="209.3">G1</text>
<text x="116.9" y="209.3">0.20</text>
<text x="132.8" y="205.4">0.30</text>
<text x="57.3" y="213.2">Contact Pad to Center Pad (X12)</text>
<text x="105.3" y="213.2">G2</text>
<text x="116.9" y="213.2">0.20</text>
<text x="57.3" y="217.1">Thermal Via Diameter</text>
<text x="57.3" y="221">Thermal Via Pitch</text>
<text x="105.3" y="221">EV</text>
<text x="106.3" y="217.1">V</text>
<text x="132.8" y="217.1">0.30</text>
<text x="132.8" y="221">1.00</text>
<text x="34" y="228.3">Notes:</text>
<text x="34" y="232.9">1. Dimensioning and tolerancing per ASME Y14.5M</text>
<text x="43.6" y="236.9">BSC: Basic Dimension. Theoretically exact value shown without tolerances.</text>
<text x="34" y="241">2. For best soldering results, thermal vias, if used, should be filled or tented to avoid solder loss during</text>
<text x="38.1" y="244.3">reflow process</text>
<text x="116.5" y="251.7">Microchip Technology Drawing C04-23362 Rev A</text>
<text x="26.6" y="261.3">© 2017 Microchip Technology Inc.</text>
</g>
<text font-size=".6" x="43" y="10">R</text>
</svg>
